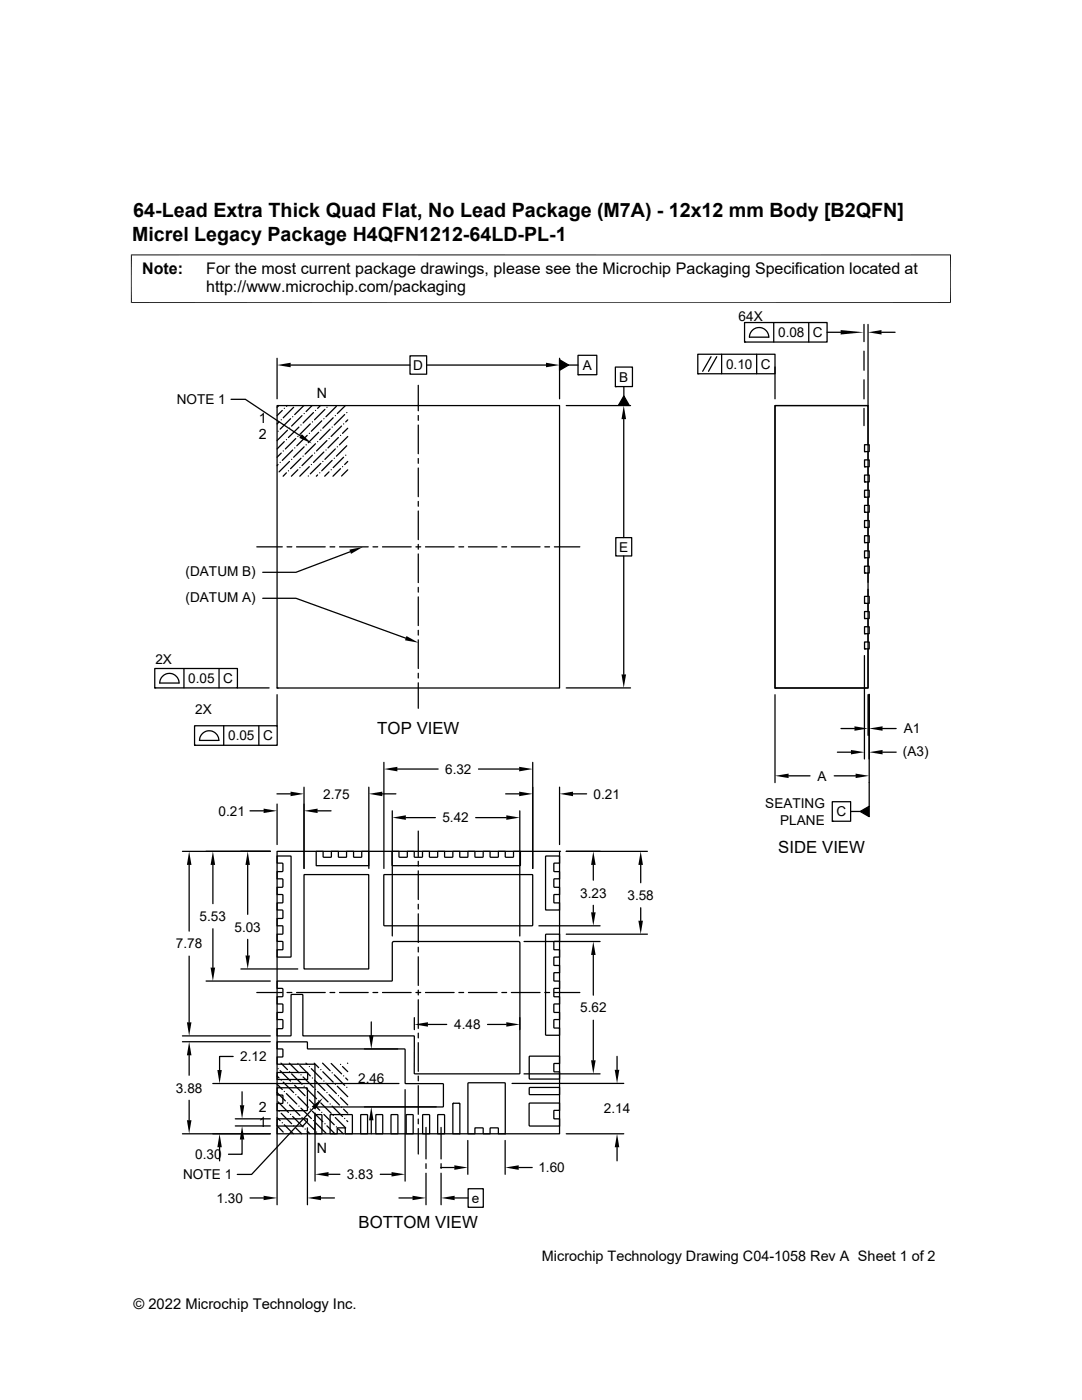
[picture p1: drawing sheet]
<svg xmlns="http://www.w3.org/2000/svg" width="216mm" height="279mm" viewBox="0 0 216 279" stroke-linecap="round" stroke-linejoin="round" font-family="sans-serif">
<g fill="none" stroke="#000" stroke-width=".25">
<path d="M46.1 79.7h2.9l11 7.3M55.3 71.5v8.1M58 72.9h23.8M81.8 71h3.3v3.7h-3.3zM83.5 76.9v5.1M85.1 72.9h23.8M111.7 71.5v8.1M111.7 71.8l1.8 1.1-1.8 1zM113.5 72.9h1.8M115.3 70.9h3.8v3.9h-3.8zM115.3 74.8h.1M122.8 73.3h3.4v3.9h-3.4z"/>
<path d="M122.8 77.2h.1M124.5 79l1 1.8h-2.1zM124.5 77.2v1.8M139.2 70.7h15.4v3.9h-15.4zM139.2 74.6h.1M141.9 71.2l-1.7 2.9M143 71.2l-1.6 2.9M144 70.7v3.9M148.6 64.4h16.4v3.9h-16.4zM148.6 68.3h.1M150.1 65.9a1.91 1.91 0 0 1 2.1-.4 1.91 1.91 0 0 1 1.2 1.8h-3.9l.1-.6zM151 70.7v3.9"/>
<path d="M154.4 64.4v3.9M154.6 73.2v6.4M161.4 64.4v3.9M165 66.3h2.7M172.4 64.7v3.5M172.4 70.1v3.8M172.4 75.8v3.8M173.2 64.7v16.2M175.9 66.3h2.7M55.3 80.9h56.4v56.4h-56.4zM55.5 92.7l-.2 .2M55.5 86.1h.1"/>
<path d="M55.6 80.9l-.3 .4M55.7 84.2l-.4 .4M55.9 92.3h.1M56.1 90.4l-.8 .8M56.1 83.8h.1M56.3 81.9l-1 1.1M56.5 90h.1M56.7 88.1l-1.4 1.5M56.7 81.5h.1M57.1 94.4l-.6 .6M57.1 87.7h.1M57.3 80.9l-.2 .2"/>
<path d="M57.4 85.9l-2.1 2M57.6 94h.1M57.8 92.1l-2.1 2.1M57.8 85.4h.1M58 83.6l-2.1 2M58.2 91.7h.1M58.4 89.8l-2.1 2.1M58.4 83.2h.1M58.6 81.3l-2.1 2.1M58.8 89.4h.1M59 87.5l-2.1 2.1M59.4 93.7l-1.3 1.3"/>
<path d="M59.4 87.1h.1M59.6 85.2l-2 2.1M59.8 93.3h.1M60 91.5l-2 2M60 84.8h.1M60.3 83l-2.1 2M60.5 91h.1M60.6 80.9l-1.8 1.8M60.7 89.2l-2.1 2M60.7 82.5h.1M61.1 88.8h.1M61.3 86.9l-2.1 2.1"/>
<path d="M61.5 95h.1M61.7 93.1l-1.9 1.9M61.7 86.5h.1M61.9 84.6l-2.1 2.1M62.1 92.7h.1M62.3 80.9l-1.2 1.2M62.3 90.8l-2 2.1M62.3 84.2h.1M62.5 82.3l-2 2.1M62.8 90.4h.1M62.9 88.6l-2 2M62.9 81.9h.1"/>
<path d="M63.4 94.8l-.3 .2M63.4 88.1h.1M63.6 86.3l-2.1 2M63.8 94.4h.1M63.9 80.9l-.5 .6M64 92.5l-2.1 2.1M64 85.9h.1M64.2 84l-2.1 2.1M64.4 92.1h.1M64.6 90.2l-2.1 2.1M64.6 83.6h.1M64.8 81.7l-2 2.1"/>
<path d="M65 89.8h.1M65.2 87.9l-2 2.1M65.2 81.3h.1M65.7 94.2l-.9 .8M65.7 87.5h.1M65.9 85.6l-2.1 2.1M66.1 93.7h.1M66.3 91.9l-2.1 2.1M66.3 85.2h.1M66.5 83.4l-2.1 2M66.7 91.5h.1M66.9 89.6l-2.1 2.1"/>
<path d="M66.9 83h.1M67.1 81.1l-2.1 2.1M67.3 89.2h.1M67.5 87.3l-2.1 2.1M67.9 93.5l-1.5 1.5M67.9 86.9h.1M68.2 85l-2.1 2.1M68.3 93.1h.1M68.6 91.2l-2.1 2.1M68.6 84.6h.1M68.8 82.7l-2.1 2.1M68.9 80.9l-1.6 1.6"/>
<path d="M69 90.8h.1M69.2 89l-2.1 2M69.2 82.3h.1M69.4 93.8l-1.2 1.2M69.4 92.1l-.6 .6M69.4 87.1l-1.7 1.7M69.4 85.5l-1.1 1M69.4 83.8l-.4 .4M83.5 82.9v1M83.5 84.8v5.8M83.5 91.5v1M83.5 93.4v5.7"/>
<path d="M113 80.9h12.8M124.5 83.7v23.6M154.6 80.9h18.6v56.4h-18.6zM172.4 81.5v3.4M172.5 88.8h.9v1.3h-.9zM172.5 90.1h.1M172.5 91.8h.9v1.4h-.9zM172.5 93.2h.1M172.5 94.8h.9v1.4h-.9zM172.5 96.2h.1M172.5 97.8h.9v1.4h-.9zM172.5 99.2h.1"/>
<path d="M173.2 88.8v-7.9h-18.6v56.4h18.6v-7.8M173.2 90.1v1.7M173.2 93.2v1.6M173.2 96.2v1.6M173.2 99.2v1.7M51.2 109.1h5.1M52.4 119.4h6.7l21.9 8M57.3 109.1h.9M59.2 109.1h5.7M65.8 109.1h1M67.8 109.1h5.7M69.9 110.1l-10.8 4.1h-6.7"/>
<path d="M74.4 109.1h1M76.3 109.1h5.7M83 109.1h.9M83.5 100.1v.9M83.5 102v5.7M83.5 108.6v1M83.5 110.6v5.7M83.5 117.2v1M83.5 119.1v5.7M84.9 109.1h5.7M91.6 109.1h.9M93.5 109.1h5.7"/>
<path d="M100.1 109.1h1M102 109.1h5.8M108.7 109.1h1M110.6 109.1h5.1M122.9 107.3h3.1v3.7h-3.1zM124.5 111v23.6M172.5 100.9h.9v1.3h-.9zM172.5 102.2h.1M172.5 103.9h.9v1.4h-.9zM172.5 105.3h.1M172.5 106.9h.9v1.4h-.9zM172.5 108.3h.1"/>
<path d="M172.5 109.9h.9v1.4h-.9zM172.5 111.3h.1M172.5 113h.9v1.4h-.9zM172.5 114.4h.1M172.5 119h.9v1.4h-.9zM173.2 102.2v1.7M173.2 105.3v1.6M173.2 108.3v1.6M173.2 111.3v1.7M173.2 114.4v1.8M173.2 117.6v1.4M30.9 133.4h16.5v3.9h-16.5z"/>
<path d="M30.9 137.3h.1M32.4 135a1.91 1.91 0 0 1 2.1-.5 1.91 1.91 0 0 1 1.2 1.8h-3.8l.1-.6zM36.7 133.4v3.9M43.7 133.4v3.9M47.3 137.3h6.4M55.3 137.3h.1M55.3 138.6v6.2M83.5 125.8v.9M83.5 127.7v5.7M83.5 134.4v.9M83.5 136.3v5.1M113 137.3h12.8"/>
<path d="M154.6 137.3h.1M154.6 138.6v17.6M172.5 130.8v20.7M172.5 120.4h.1M172.5 122h.9v1.4h-.9zM172.5 123.4h.1M172.5 125.1h.9v1.4h-.9zM172.5 126.5h.1M172.5 128.1h.9v1.4h-.9zM172.5 129.5h.1M173.2 120.4v1.6M173.2 123.4v1.7"/>
<path d="M173.2 126.5v1.6M173.2 138.6v8.1M173.4 138.6v12.9M173.4 138.6v22.3M38.8 144.8h16.5v3.9h-16.5zM38.8 148.7h.1M40.4 146.4a1.91 1.91 0 0 1 2.1-.4 1.91 1.91 0 0 1 1.2 1.8h-3.9l.1-.6zM44.6 144.8v3.9M51.6 144.8v3.9M55.3 158.4h2.7M60.7 157.1v16.2M73.6 157.1v16.2"/>
<path d="M76.3 158.4h2.7M76.6 152.1v21.2M79.3 153.5h8.1M95.5 153.5h8.1M100.9 158.4h2.7M106.3 152.1v21.2M111.7 157.1v11.5M114.3 158.4h2.8M157.4 154.8h4.2M166.1 160h3.6v3.9h-3.6zM166.5 154.8h4.2M167.1 150.1h2.7"/>
<path d="M167.8 145.4h2.7M176.1 145.4h2.7M176.1 150.1h2.7M36.4 169.9h17.5M37.7 172.6v13.2M42.5 172.6v7.7M49.4 172.6v9.9M49.9 161.8h2.7M55.3 170.8h2.7l.1 .1v20l-.1 .1h-2.7v-1.5l1.2-.1-.1-1.5h-1.1v-1.5h1l.2-.1-.1-1.5h-1.1v-1.5l1.2-.1-.1-1.5-1.1-.1v-1.4h1l.2-.1v-1.5l-1.2-.1v-1.4h1l.2-.2-.1-1.5h-1.1v-1.5h1l.2-.1v-1.4l-.2-.1h-1zM55.3 169.9h56.4v56.4h-56.4zM55.3 160.5v8.1M60.7 174.6h12.9v18.8h-12.9z"/>
<path d="M63.1 169.9h1.4v1.1l.1 .1 1.5-.1v-1.1h1.4l.1 1.2 1.5-.1 .1-1.1h1.3l.2 1.2h1.4l.1-1.2h1.4v2.9h-10.5zM63.4 161.8h2.7M76.6 174.6h29.7v10l-.1 .2h-29.5l-.1-.2zM78.2 169.9h1.4v1.1l.2 .1 1.4-.1 .1-1.1h1.4v1.1l.1 .1 1.5-.1v-1.1h1.4v1.1l.1 .1 1.5-.1v-1.1h1.4v1.1l.1 .1 1.5-.1 .1-1.1h1.3l.1 1.2 1.5-.1 .1-1.1h1.4v1.1l.1 .1 1.5-.1v-1.1h1.4v1.1l.1 .1 1.5-.1v-1.1h1.4v1.1l.1 .1h1.4l.2-.1v-1.1h1.3v2.8l-.1 .1h-25.3l-.2-.1zM78.3 161.8v25M81 163.2h5.9M83.5 165.9v5M83.5 171.9v.9M83.5 173.8v5.7M94.9 163.2h6.1M103.7 161.8v25M108.9 170.9l2.8-.1v1.5h-1.1l-.1 .1v1.5h1.2v1.5h-1.1l-.1 .1v1.5l1.2 .1v1.4l-1.2 .1v1.5l.1 .1h1.1v1.4l-2.8-.1z"/>
<path d="M111.7 169.9h.1M113 169.9h16.2M118.4 172.6v3.1M127.8 172.6v3.6M166.1 163.9h.1M169.7 161.9h1.9M171.6 161.9l1.8-1v2.1zM37.7 190.8v13.2M41.1 195.8h12.8M42.5 185.4v7.7M48.1 193.4h11.3M49.4 187.5v3.2"/>
<path d="M51.2 198.1h5.1M55.3 195.8h22.9l.1-7.6 .2-.3h25l.2 .3v26l-.1 .1h-20.8l-.1-.1-.1-7.5h-22.1l-.1-8.1-.1-.1h-2.2v8.2h-2.8v-1.4h1l.2-.1v-1.6l-.2-.1h-1v-1.4h1l.2-.2v-1.4l-.2-.1h-1v-1.5h1.1l.1-1.5-.2-.1h-1zM57.3 198.1h.9M59.2 198.1h5.7M65.8 198.1h1M67.8 198.1h5.7M74.4 198.1h1M76.3 198.1h5.7M83 198.1h.9M83.5 180.5v.9M83.5 182.4v5.7M83.5 189v1"/>
<path d="M83.5 190.9v5.8M83.5 197.6v1M83.5 199.5v5.7M84.9 198.1h5.7M91.6 198.1h.9M93.5 198.1h5.7M100.1 198.1h1M102 198.1h5.8M104.6 187.9h15.1M107.5 184.8h12.2M108.7 198.1h1M108.9 186.5l2.8-.1v1.5h-1.1l-.1 .1v1.5h1.2v1.5l-1.2 .1v1.6h1.2v1.4h-1.1l-.1 .1v1.5l1.2 .1v1.5h-1.1l-.1 .1v1.5h1.2v1.5h-1.1l-.1 .1v1.5l1.2 .1v1.4h-1.2v1.5l.1 .2h1.1v1.4h-2.7l-.1-.1z"/>
<path d="M110.6 198.1h5.1M113 186.4h16.2M118.4 180.7v1.4M118.4 190.6v8M127.8 181.2v2.5M36.4 206.7h17.5M36.4 207.9h17.5M37.7 210.6v4M37.7 219.6v4M42.5 216.2h37.1M46.5 210.8h-2.7v2.8M48.3 217.9v2.7"/>
<path d="M55.3 214.7l.4 .4M55.3 216.4l1 1M55.3 218l1.6 1.7M55.3 217.1h6v4.5l-6 .1v-1.5l1.2-.1v-1.4l-1.2-.2zM55.3 207.9h5.9l.1 .1 .1 1.3h19.3l.1 .2 .1 6.7 7.5 .1 .1 4.5-.2 .1h-25.3l-.2-.1v-8.4h-7.5v-1.5h1l.2-.1-.1-1.4-1.1-.1zM55.3 214h6.1v1.4h-6.1zM55.5 213.3h.1M55.5 219.9l2.1 2.1M55.9 213.7l2.1 2.1M56.1 212.2l1.3 1.3M56.1 215.6h.1M56.5 216l2.1 2"/>
<path d="M56.7 217.8h.1M57.1 218.2l2.1 2.1M57.7 212.2l1.9 1.9M57.8 213.9h.1M58.2 214.3l2.1 2.1M58.4 216.2h.1M58.8 216.6l2.1 2.1M59 218.5h.1M59.4 218.9l2.1 2.1M59.4 212.2h.1M59.8 212.6l2.1 2.1M60 214.5h.1"/>
<path d="M60.5 214.9l2 2.1M60.7 216.8h.1M61 212.2l.3 .2M61.1 217.2l2.1 2.1M61.3 219.1h.1M61.7 212.9h.1M61.7 219.5l2.1 2.1M62.1 213.3l2.1 2M62.3 215.1h.1M62.7 212.2l.9 .9M62.8 215.6l2 2M62.9 217.4h.1"/>
<path d="M63.4 217.8l2 2.1M63.6 219.7h.1M64 213.5h.1M64.4 212.2l1.5 1.5M64.4 213.9l2.1 2.1M64.6 215.8h.1M65 216.2l2.1 2M65.2 218h.1M65.7 218.5l2 2M66.1 212.2l2.1 2.1M66.3 214.1h.1M66.7 214.5l2.1 2.1"/>
<path d="M66.9 216.4h.1M67.3 216.8l2.1 2.1M67.5 218.7h.1M67.9 212.4h.1M67.9 219.1l1.5 1.4M68.3 212.9l1.1 1M68.6 214.7h.1M69 215.1l.4 .4M69.2 217h.1M69.3 212.2h.1M72.7 209.3h6.7M74.1 203.9v2.8"/>
<path d="M80.8 217.5v18.2M82.7 203.1v2.4M83.5 206.2v.9M83.5 208.1v5.7M83.5 214.8v.9M83.5 216.7v5.7M85.4 204.4h3.7M93.4 216.1h7.4v10.2h-1.4v-1.1l-.1-.1h-1.5v1.2h-1.4v-1.2h-1.5l-.1 .1v1.1h-1.4zM97.3 204.4h3.7M102.2 216.2h22.3M103.7 203.1v2.4M104.6 214.3h15.1"/>
<path d="M105.6 217.1l6.1-.1v1.5h-6l-.1-.1zM105.6 210.8h6.1v1.4l-1.2 .1v1.6h1.2v1.4h-6.1zM118.4 203.6v8M123.1 210.8v2.7M36.4 226.3h17.5M43.8 229v2.7M46.9 224.7h7M46.9 223.3h7M48.3 227.4v3h-2.7M49.9 239.1h2.7M55.3 223l.6 .6M55.3 224.7l1.2 1.2"/>
<path d="M55.3 225.1v15.3M55.3 223.3h6v.5l-.9 .9h-5.1zM55.7 221.8h.1M56.1 222.2l2.1 2.1M56.3 224.1h.1M56.7 224.5l1.8 1.8M57.4 220.1h.1M57.8 220.5l2 2.1M58 222.4h.1M58.4 222.8l2.1 2.1M58.6 224.7h.1M59 225.1l1.2 1.2"/>
<path d="M59.6 220.7h.1M60 221.1l2.1 2.1M60.3 223h.1M60.7 223.4l2.1 2.1M60.9 225.3h.1M61.3 225.7l.5 .6M61.3 225.1v15.3M61.9 221.4h.1M62.3 221.8l2.1 2.1M62.5 223.6h.1M62.5 221.1l-12.3 13.3h-2.9M62.9 222.1v13.6"/>
<path d="M62.9 222.5h1.3v3.8h-1.4zM62.9 224.1l2.1 2M63.2 225.9h.1M64 220.1l2.1 2.1M64.1 239.1h2.6M64.2 222h.1M64.6 222.4l2.1 2.1M64.8 224.3h.1M65.2 224.7l1.6 1.6M65.6 234.4h2.2M65.9 220.3h.1M65.9 222.5h4.4v3.8h-1.4l-.1-1.2h-1.5v1.2h-1.4z"/>
<path d="M66.3 220.7l2 2.1M66.5 222.6h.1M66.9 223l2.1 2.1M67.1 224.9h.1M67.5 225.3l1 1M68.2 221h.1M68.6 221.4l.8 .8M68.8 223.2h.1M69.2 223.6l.2 .2M72 222.5h1.3v3.8h-1.3zM72.7 220.9h14.3M74.1 223.6v2.7"/>
<path d="M75 222.5h1.3l.1 3.8h-1.4zM75.9 234.4h2.2M78 222.5h1.4v3.8h-1.4zM79.6 239.1h2.7M81.1 222.5l1.2-.1 .1 .1v3.8h-1.4zM83.5 223.3v1M83.5 225.2v5.1M84.3 222.5l1.3-.1 .1 .1v3.8h-1.4zM85 225v6.3M85 232.2v1M85 234.1v6.3M87.3 222.5h1.4v3.8h-1.4z"/>
<path d="M87.9 233h2.8M88 225v6.3M88 232.2v1M88 234.1v6.3M90.4 220.3h1.3l.1 6h-1.4zM90.7 239.1h2.7M93.3 227.6v6.8M93.4 237.2h3v3.7h-3zM100.8 227.6v6.8M103.5 233h2.7M105.6 220.2l6.1-.1v1.5h-1.1l-.1 .1v1.5l1.2 .1v1.4h-6.1zM113 226.3h11.5"/>
<path d="M123.1 229v2.7"/>
</g>
<g fill="#000">
<path d="M55.3 72.9l2.7-.5v.9zM108.9 72.4l2.8 .5-2.8 .4zM111.7 71.8l1.8 1.1-1.8 1zM167.7 65.9l4.7 .4-4.7 .5zM173.2 66.3l2.7-.4v.9zM60.2 86.7l2 1.8-2.5-1.1zM124.5 80.9l.4 2.8h-.9zM124.5 79l1 1.8h-2.1zM69.7 109.7l2.7-.5-2.4 1.3zM81.1 126.9l2.4 1.4-2.7-.5zM124 134.6h.9l-.4 2.7zM58 158l2.7 .4-2.7 .5z"/>
<path d="M73.6 158.4l2.7-.4v.9zM76.6 153.5l2.7-.5v.9zM103.6 153l2.7 .5-2.7 .4zM103.6 158l2.7 .4-2.7 .5zM111.7 158.4l2.6-.4v.9zM154.6 154.8l2.8-.4v.9zM169.8 149.7l2.7 .4-2.7 .5zM170.5 144.9l2.7 .5-2.7 .4zM170.7 154.4l2.7 .4-2.7 .5zM173.4 145.4l2.7-.5v.9zM173.4 150.1l2.7-.4v.9zM37.7 169.9l.5 2.7h-.9z"/>
<path d="M42.5 169.9l.4 2.7h-.9zM49.4 169.9l.5 2.7h-.9zM52.6 161.4l2.7 .4-2.7 .5zM60.7 161.8l2.7-.4v.9zM78.3 163.2l2.7-.5v.9zM101 162.7l2.7 .5-2.7 .4zM118.4 169.9l.5 2.7h-1zM127.8 169.9l.5 2.7h-.9zM171.6 161.9l1.8-1v2.1zM42 193.1h.9l-.4 2.7zM49 190.7h.9l-.5 2.7zM118.4 187.9l.5 2.7h-1z"/>
<path d="M117.9 182.1h1l-.5 2.7zM127.4 183.7h.9l-.5 2.7zM37.3 204h.9l-.5 2.7zM37.7 207.9l.5 2.7h-.9zM43.4 213.6h.9l-.5 2.6zM73.6 206.7h.9l-.4 2.6zM82.7 204.4l2.7-.4v.9zM101 204l2.7 .4-2.7 .5zM117.9 211.6h1l-.5 2.7zM122.7 213.5h.9l-.5 2.7zM37.3 223.6h.9l-.5 2.7zM43.8 226.3l.5 2.7h-.9z"/>
<path d="M47.9 220.6h.8l-.4 2.7zM48.3 224.7l.4 2.7h-.8zM52.6 238.6l2.7 .5-2.7 .4zM62.2 220.8l2.2-1.6-1.5 2.2zM61.3 239.1l2.8-.5v.9zM62.9 234.4l2.7-.5v.9zM74.1 220.9l.4 2.7h-.9zM78.1 233.9l2.7 .5-2.7 .4zM82.3 238.6l2.7 .5-2.7 .4zM90.7 232.6l2.6 .4-2.6 .5zM88 239.1l2.7-.5v.9zM100.8 233l2.7-.4v.9z"/>
<path d="M123.1 226.3l.5 2.7h-.9z"/>
</g>
<path d="M26.1 50.9h163.7M26.2 50.8v9.7M189.7 50.8v9.7M26.1 60.4h163.7" fill="none" stroke="#000" stroke-width=".2"/>
<g font-size="3.9">
<text x="26.5" y="43.2">64-Lead Extra Thick Quad Flat, No Lead Package (M7A) - 12x12 mm Body [B2QFN]</text>
<text x="26.4" y="48">Micrel Legacy Package H4QFN1212-64LD-PL-1</text>
</g>
<g font-size="3.3">
<text x="75.3" y="146.6">TOP VIEW</text>
<text x="155.3" y="170.2">SIDE VIEW</text>
<text x="71.6" y="245">BOTTOM VIEW</text>
</g>
<g font-size="3.2">
<text x="28.4" y="54.6">Note:</text>
<text x="41.1" y="58.3">http://www.microchip.com/packaging</text>
<text x="41.1" y="54.6">For the most current package drawings, please see the Microchip Packaging Specification located at</text>
</g>
<g font-size="2.9">
<text x="108.1" y="251.7">Microchip Technology Drawing C04-1058 Rev A Sheet 1 of 2</text>
<text x="26.6" y="261.3">© 2022 Microchip Technology Inc.</text>
</g>
<g font-size="2.8">
<text x="63.2" y="79.3">N</text>
<text x="51.6" y="84.5">1</text>
<text x="51.6" y="87.5">2</text>
<text x="51.6" y="222">2</text>
<text x="51.6" y="225">1</text>
<text x="63.2" y="230.1">N</text>
</g>
<g font-size="2.7">
<text x="147.4" y="64">64X</text>
<text x="155.3" y="67.3">0.08</text>
<text x="162.2" y="67.3">C</text>
<text x="82.5" y="73.8">D</text>
<text x="116.3" y="73.8">A</text>
<text x="123.5" y="76.2">B</text>
<text x="144.9" y="73.6">0.10</text>
<text x="151.8" y="73.6">C</text>
<text x="35.3" y="80.6">NOTE 1</text>
<text x="123.5" y="110.1">E</text>
<text x="37" y="114.9">(DATUM B)</text>
<text x="37" y="120.1">(DATUM A)</text>
<text x="31" y="132.4">2X</text>
<text x="37.6" y="136.3">0.05</text>
<text x="44.6" y="136.3">C</text>
<text x="38.9" y="142.5">2X</text>
<text x="45.5" y="147.7">0.05</text>
<text x="52.5" y="147.8">C</text>
<text x="180.3" y="146.4">A1</text>
<text x="88.8" y="154.4">6.32</text>
<text x="163.1" y="155.8">A</text>
<text x="180.1" y="150.8">(A3)</text>
<text x="64.5" y="159.4">2.75</text>
<text x="118.4" y="159.4">0.21</text>
<text x="152.7" y="161.3">SEATING</text>
<text x="43.6" y="162.8">0.21</text>
<text x="88.3" y="164.1">5.42</text>
<text x="155.7" y="164.5">PLANE</text>
<text x="166.9" y="162.9">C</text>
<text x="115.8" y="179.1">3.23</text>
<text x="125.2" y="179.6">3.58</text>
<text x="39.8" y="183.8">5.53</text>
<text x="46.8" y="185.9">5.03</text>
<text x="35.1" y="189.3">7.78</text>
<text x="115.8" y="202.1">5.62</text>
<text x="90.6" y="205.4">4.48</text>
<text x="47.9" y="211.8">2.12</text>
<text x="35.1" y="218">3.88</text>
<text x="71.5" y="216.1">2.46</text>
<text x="120.5" y="222.2">2.14</text>
<text x="38.9" y="231.3">0.30</text>
<text x="107.4" y="234">1.60</text>
<text x="36.5" y="235.3">NOTE 1</text>
<text x="69.2" y="235.3">3.83</text>
<text x="43.2" y="240">1.30</text>
<text x="94.2" y="240">e</text>
</g>
</svg>
